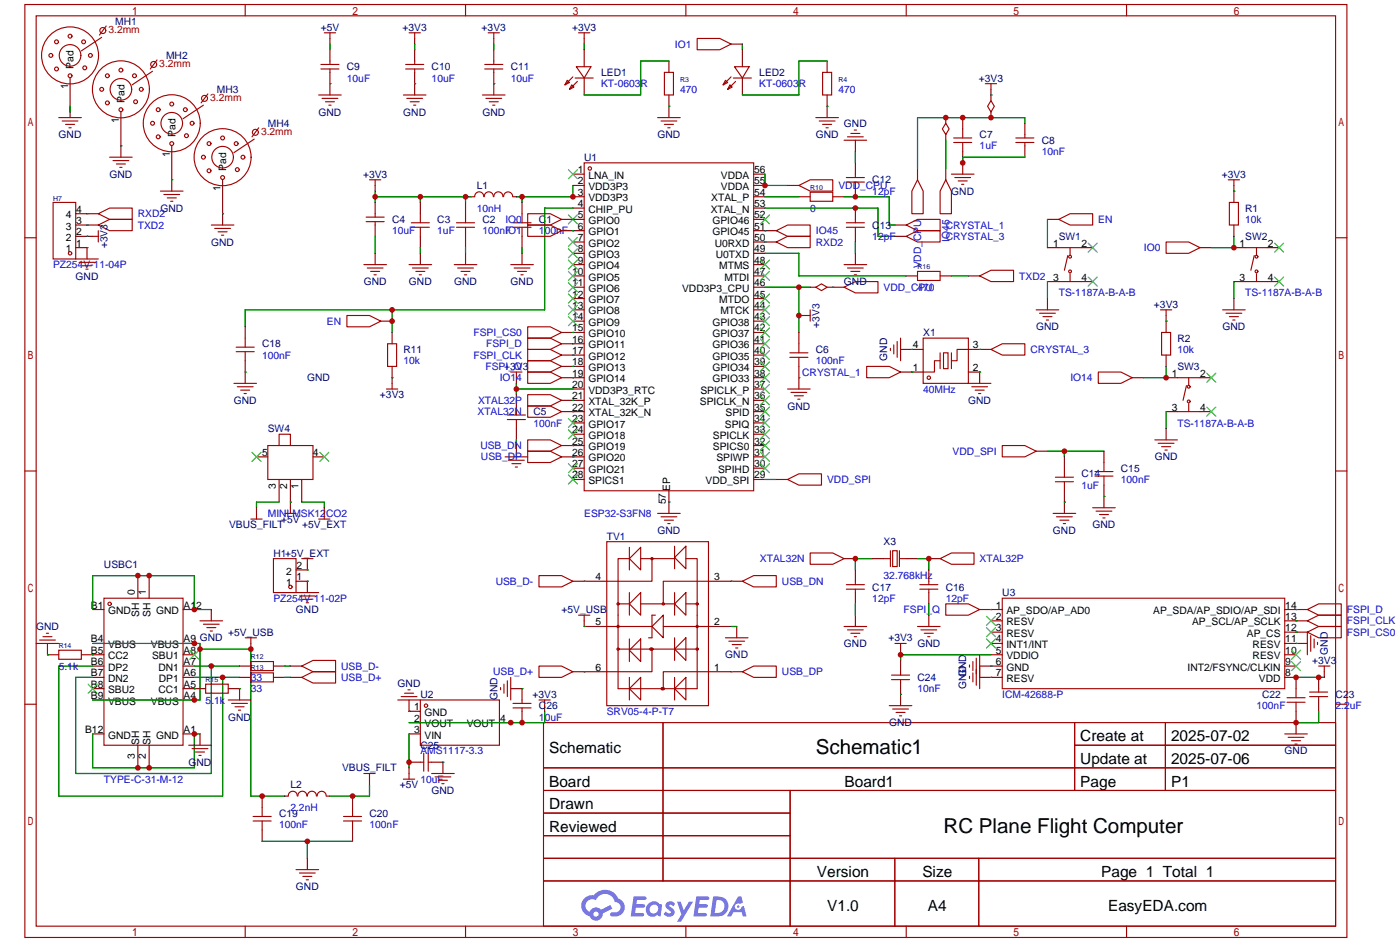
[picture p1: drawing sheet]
<svg xmlns="http://www.w3.org/2000/svg" width="315mm" height="212mm" viewBox="0 0 315 212" stroke-linecap="round" stroke-linejoin="round" font-family="sans-serif">
<g fill="none" stroke="#a10000" stroke-width=".25">
<path d="M5.6 1h297.2v209.6h-297.2zM8.1 3.6h292.1v204.4h-292.1zM55.1 1v2.6M104.6 1v2.6M154.2 1v2.6M203.7 1v2.6M253.2 1v2.6M5.6 53.4h2.5M300.2 53.4h2.6M5.6 105.8h2.5M300.2 105.8h2.6M5.6 158.2h2.5"/>
<path d="M300.2 158.2h2.6M122.2 162.3h178v45.7h-178zM122.2 172.5h178M122.2 177.5h178M149 162.3v35.6M177.6 177.5v30.5M241.6 162.3v15.2M241.6 167.4h58.6M262 162.3v15.2M122.2 182.6h55.4M122.2 192.8h178M122.2 187.7h55.4"/>
<path d="M122.2 197.9h178M201.1 192.8v15.2M220 192.8v15.2M55.1 208v2.6M104.6 208v2.6M154.2 208v2.6M203.7 208v2.6M253.2 208v2.6"/>
</g>
<g fill="#5487ff">
<path d="M149.9 202.7a1.3 1.3 0 0 1 1.9 .3l-.4 .6a.54 .54 0 0 0-1-.2l.2 .2a1.28 1.28 0 0 1 .7 2 1.53 1.53 0 0 1-2.1-.3l.5-.6 .8 .5a.31 .31 0 0 0 .3-.3 .31 .31 0 0 0-.3-.4 1.12 1.12 0 0 1-.6-1.8z"/>
<path d="M152.2 202.5h.8l.7 2 1.2-2h.9l-2.7 4.6h-.9l1-1.7z"/>
<path d="M142.4 201.4h2.3a.46 .46 0 0 1 .5 0 .46 .46 0 0 1 .1 .6l-.4 .1-1.7 .1-.1 .9h1.6a.4 .4 0 0 1 .3 .4 .4 .4 0 0 1-.4 .4h-1.7l-.1 1.2h1.3a.46 .46 0 0 1 .5 0 .46 .46 0 0 1 .2 .5l-.4 .2h-2.6z"/>
<path d="M156.5 201.4h2.3a.47 .47 0 0 1 .5 0 .47 .47 0 0 1 .1 .6l-.4 .1-1.7 .1-.1 .9h1.6a.4 .4 0 0 1 .3 .4 .4 .4 0 0 1-.4 .4h-1.7l-.1 1.2h1.3a.46 .46 0 0 1 .6 0 .46 .46 0 0 1 .1 .5l-.4 .2h-2.6z"/>
<path d="M165.9 201.4h.8l.3 1.3-.6 .4a.75 .75 0 0 0-1.2 .3 .75 .75 0 0 0 .5 1 .75 .75 0 0 0 1-.7l.5-.2 .6 2.3h-.8l-.3-.9h-1.8l-.6 .9h-.9z"/>
<path d="M160.3 201.4l-.6 4.4h1.4a2.27 2.27 0 0 0 2.6-2.2 2.27 2.27 0 0 0-2.7-2.2zM161.1 202.1a1.5 1.5 0 0 1 1.8 1.6 1.5 1.5 0 0 1-1.9 1.4h-.3z"/>
<path d="M145.7 203a1.6 1.6 0 0 0-.3 2.3 1.6 1.6 0 0 0 2.3 .2l.8 .3 .3-2.4-.1-.3-.5-.1a1.58 1.58 0 0 0-2.5 0zM146.3 203.5a.98 .98 0 0 1 1.6 .4 .98 .98 0 0 1-1 1.3 .94 .94 0 0 1-.9-.7 .94 .94 0 0 1 .3-1z"/>
<path d="M131.4 201.8a2.37 2.37 0 0 0 1.1 4 1.54 1.54 0 0 0 1.8 1 1.54 1.54 0 0 0 1.2-1.6l2.2-1.1-.5-.8-2.1 1a1.57 1.57 0 0 0-2.6 .5 1.5 1.5 0 0 1-.7-2.1 1.5 1.5 0 0 1 2.2-.5 2.23 2.23 0 0 1 2.3-1.4 2.23 2.23 0 0 1 1.9 1.8 1.16 1.16 0 0 1 1.3 1.1 1.16 1.16 0 0 1-1.1 1.2h-.7a.47 .47 0 0 0-.6 .4 .47 .47 0 0 0 .5 .5 2.14 2.14 0 0 0 2.7-1.3 2.14 2.14 0 0 0-1.4-2.7 3.2 3.2 0 0 0-5.4-.7l-1.1 .1zM133.4 205.3a.6 .6 0 0 1 1.2 0 .6 .6 0 0 1-1.2 0z"/>
<circle cx="165.9" cy="203.6" r=".28"/>
</g>
<g fill="none" stroke="#a10000" stroke-width=".25">
<path d="M22.9 8.4l-4.6 3M23.9 5.8l-1.5 2.1M34.3 16l-4.6 3.1M35.3 13.5l-1.5 2M72.1 14.5h4.1M72.1 15.5h4.1M72.9 7.4h2.5M74.2 7.4v1.2M74.2 13.7v.8M74.2 15.5v.8M91.2 14.5h4M91.2 15.5h4"/>
<path d="M91.9 7.4h2.6M93.2 7.4v1.2M93.2 13.7v.8M93.2 15.5v.8M109 14.5h4M109 15.5h4M109.7 7.4h2.6M111 7.4v1.2M111 13.7v.8M111 15.5v.8M127.5 18l.5 .5-1 .6zM128.5 19.1l.5 .5-1 .5z"/>
<path d="M128.8 17.3l-1.8 1.8M129.3 17.5h4M129.5 15h3.3l-1.5 2.5zM129.8 18.3l-1.8 1.8M130 7.4h2.6M131.3 7.4v1.2M149.4 16.3h2v5h-2zM156.7 8.6h5.1l2.5 1.3-2.5 1.3h-5.1zM163.1 18l.5 .5-1 .6zM164.1 19.1l.5 .5-1 .5zM164.3 17.3l-1.7 1.8M164.8 17.5h4.1"/>
<path d="M165.1 15h3.3l-1.5 2.5zM165.4 18.3l-1.8 1.8M184.9 16.3h2v5h-2zM221.5 18.8h2.5M222.8 18.8v1.3M13.2 26.4h5.1M14 27.2h3.5M14.7 27.9h2.1M15.5 28.7h.5M24.6 35.3h5.1M25.4 36.1h3.6M26.2 36.8h2"/>
<path d="M26.9 37.6h.5M45.7 23.6l-4.6 3.1M46.7 21.1l-1.5 2M57.1 31.2l-4.5 3.1M58.2 28.7l-1.6 2M71.6 21.3h5.1M72.4 22.1h3.5M73.2 22.9h2M73.9 23.6h.5M90.7 21.3h5.1M91.4 22.1h3.6M92.2 22.9h2"/>
<path d="M93 23.6h.5M108.5 21.3h5M109.2 22.1h3.6M110 22.9h2M110.7 23.6h.6M131.3 36.6h38.1v73.6h-38.1zM147.8 26.4h5.1M148.6 27.2h3.5M149.4 27.9h2M150.1 28.7h.5M183.4 26.4h5.1M184.1 27.2h3.6"/>
<path d="M184.9 27.9h2M185.7 28.7h.5M189.7 31.5h5.1M190.2 39.9h4.1M190.5 30.7h3.6M191.3 30h2M192 29.2h.5M192.3 39.1v.8M212.6 27.7l.8 1.3-.8 1.2-.8-1.2zM213.9 39.1h5M214.4 32h4M214.4 31h4"/>
<path d="M214.6 39.9h3.6M216.4 29v2M216.4 32v2M222.8 22.6l.7 1.3-.7 1.2-.8-1.2zM228.3 32h4.1M228.3 31h4.1M230.4 30.2v.8M230.4 32v.8M11.9 45.5h5.1v12.7h-5.1zM17 58.2h5.1M17.8 58.9h3.5M18.5 59.7h2.1"/>
<path d="M20.8 53.1h1.3M22.1 48l2.5-1.3h5.1v2.6h-5.1zM22.1 50.5l2.5-1.2h5.1v2.5h-5.1zM22.1 51.8v2.6M36.1 42.9h5M36.8 43.7h3.6M37.6 44.4h2M38.4 45.2h.5M47.5 50.5h5.1M48.3 51.3h3.5M49 52.1h2.1M49.8 52.8h.5"/>
<path d="M81.8 59.4h5.1M82.3 49.8h4.1M82.3 48.8h4.1M83.1 40.4h2.5M84.3 40.4v1.3M84.3 48v.8M84.3 49.8v.7M91.9 59.4h5.1M92.5 50h4M92.5 51.1h4M94.5 48v2M94.5 51.1v2"/>
<path d="M102.1 59.4h5.1M102.6 50h4.1M102.6 51.1h4.1M104.6 48v2M104.6 51.1v2M106.7 44.2a1.01 1.01 0 0 1 1-1.1 1.01 1.01 0 0 1 1 1.1M108.9 44.2a1.01 1.01 0 0 1 1-1.1 1.01 1.01 0 0 1 1 1.1M111 44.2a1.01 1.01 0 0 1 1-1.1 1.01 1.01 0 0 1 1 1.1M113.2 44.2a1.01 1.01 0 0 1 1-1.1 1.01 1.01 0 0 1 1 1.1M114.8 59.4h5.1M115.3 50h4.1M115.3 51.1h4.1"/>
<path d="M117.3 48v2M117.3 51.1v2M118.6 50.5h5.1l2.5 1.3-2.5 1.3h-5.1zM118.6 48h5.1l2.5 1.3-2.5 1.2h-5.1zM174.5 54.4l2.5-1.3h5.1v2.5h-5.1zM174.5 51.8l2.5-1.3h5.1v2.6h-5.1zM179.6 41.7l2.5-1.3h5.1v2.5h-5.1zM182.1 43.2h5.1v2h-5.1zM189.7 59.4h5.1M190.2 50h4.1M190.2 51.1h4.1M190.2 40.9h4.1"/>
<path d="M192.3 40.9v.8M192.3 49.3v.7M192.3 51.1v.7M203.7 50.5l2.5-1.2h5.1v2.5h-5.1zM203.7 53.1l2.5-1.3h5.1v2.6h-5.1zM206.2 40.4l1.3 2.5v5.1h-2.5v-5.1zM212.6 40.4l1.3 2.5v5.1h-2.6v-5.1zM215.4 40.6h2M216.2 41.4h.5M238 49.3l2.5-1.3h5.1v2.5h-5.1zM238 55.6h5.1M240 57.4l-.7 3.3"/>
<path d="M240.5 55.6v1.8M262.1 54.4h5.1l2.5 1.2-2.5 1.3h-5.1zM276.1 40.4h2.5M276.4 45.5h2v5h-2zM277.4 40.4v1.3M279.9 55.6h5.1M281.9 57.4l-.7 3.3M282.4 55.6v1.8M19.3 60.5h.5M53.1 78h4M53.1 79h4M55.1 75.9v2.1"/>
<path d="M55.1 79v2M78 70.9h5.1l2.5 1.2-2.5 1.3h-5.1zM82.5 60.2h3.6M83.3 61h2M84.1 61.7h.5M87.1 77.2h2.1v5.1h-2.1zM92.7 60.2h3.6M93.5 61h2M94.2 61.7h.5M102.9 60.2h3.5M103.6 61h2.1M104.4 61.7h.5"/>
<path d="M115.6 60.2h3.5M116.3 61h2.1M117.1 61.7h.5M118.6 75.9h5.1l2.5 1.3-2.5 1.3h-5.1zM118.6 78.5h5.1l2.5 1.3-2.5 1.2h-5.1zM118.6 73.4h5.1l2.5 1.3-2.5 1.2h-5.1zM177.5 79.2h4.1M179.6 77.2v2M180.8 70.9h1.3M182.1 69.6v2.5M183.4 64.5l1.3-.7 1.2 .7-1.2 .8zM189.7 64.5l2.6-1.3h5.1v2.6h-5.1z"/>
<path d="M190.5 60.2h3.6M191.3 61h2M192 61.7h.5M200.2 78.2v.5M200.9 77.5v2M201.7 76.7v3.6M202.4 75.9v5.1M206.2 61h5.1v2h-5.1zM207.5 75.9h10.2v10.2h-10.2zM211.3 79.2v3.6M212.1 79.2h1v3.6h-1zM213.9 79.2v3.6"/>
<path d="M217.7 78.5h-2.6v2.5h-1.2M220.2 62l2.6-1.3h5v2.5h-5zM222.8 78.5l2.5-1.3h5.1v2.6h-5.1zM232.9 69.6h5.1M233.7 70.4h3.5M234.4 71.1h2.1M235.2 71.9h.5M238 63.2h5.1M240.5 61.5v1.7M260.9 69.6h2.5M261.1 74.7h2v5.1h-2zM262.1 69.6v1.3"/>
<path d="M274.8 69.6h5.1M275.6 70.4h3.5M276.4 71.1h2M277.1 71.9h.5M279.9 63.2h5.1M282.4 61.5v1.7M52.6 86.1h5.1M53.3 86.9h3.6M54.1 87.6h2M54.9 88.4h.5M86.9 87.4h2.5M88.1 86.1v1.3"/>
<path d="M114 93.2h4.1M114 94.2h4.1M114.8 83.6h2.5M116.1 83.6v1.2M116.1 91.2v2M116.1 94.2v2.1M118.6 98.8h5.1l2.5 1.3-2.5 1.2h-5.1zM118.6 91.2h5.1l2.5 1.3-2.5 1.2h-5.1zM118.6 88.6h5.1l2.5 1.3-2.5 1.3h-5.1zM118.6 81h5.1l2.5 1.3-2.5 1.3h-5.1zM118.6 83.6h5.1l2.5 1.2-2.5 1.3h-5.1zM177 87.4h5.1"/>
<path d="M177.5 80.3h4.1M177.8 88.1h3.6M178.6 88.9h2M179.3 89.7h.5M179.6 80.3v2M194.8 82.3h5.1l2.5 1.3-2.5 1.2h-5.1zM211.3 81h-1.2v2.6h-2.6M217.7 86.1h5.1M218.4 86.9h3.6M219.2 87.6h2M220 88.4h.5M246.9 83.6h5.1l2.5 1.2-2.5 1.3h-5.1z"/>
<path d="M259.6 98.8h5.1M260.3 99.6h3.6M264.7 92.5h5M264.7 84.8h5M266.7 86.6l-.8 3.3M267.2 84.8v1.8M267.2 90.7v1.8M56.4 116.6h2.5M57.7 115.3v1.3M60.2 100.1h10.2v7.6h-10.2zM62.7 100.1v-2.6h2.6v2.6M64 115.3h2.5"/>
<path d="M65.3 114v1.3M71.6 116.6h2.6M72.9 115.3v1.3M113.5 102.6h5.1M114.3 103.4h3.6M115.1 104.1h2M115.8 104.9h.5M118.6 101.3h5.1l2.5 1.3-2.5 1.3h-5.1zM147.8 115.3h5.1M148.6 116.1h3.5M149.4 116.8h2M150.1 117.6h.5"/>
<path d="M177 107.7l2.6-1.3h5.1v2.6h-5.1zM225.3 100.1h5.1l2.5 1.2-2.5 1.3h-5.1zM236.7 115.3h5.1M237.2 108.2h4.1M237.2 107.2h4.1M237.5 116.1h3.5M238.3 116.8h2M239 117.6h.5M239.3 105.2v2M239.3 108.2v2M245.6 114h5.1M246.1 105.9h4.1"/>
<path d="M246.1 106.9h4.1M246.4 114.8h3.5M247.1 115.6h2.1M247.9 116.3h.5M248.2 103.9v2M248.2 106.9v2.1M261.1 100.3h2M261.9 101.1h.5M23.4 134.4h17.7v33h-17.7zM45 139.4h5M61.5 125.5h5v7.6h-5zM66.5 133.1h5.1"/>
<path d="M67.3 133.9h3.6M67.8 125.5h2.6M68.1 134.6h2M68.8 135.4h.5M69.1 125.5v1.2M121.2 129.3h5l2.6 1.3-2.6 1.2h-5zM130 138.2h2.6M131.3 138.2v1.2M136.4 121.7h22.9v36.8h-22.9zM141.5 135.6h-2.6v19.1h17.8v-19.1h-2.5M141.5 125.5h-2.6v10.1M141.5 122.9v5.1"/>
<path d="M141.5 133.1v5.1M144 133.1v5.1l-2.5-2.6zM144 122.9v5.1l-2.5-2.5zM144 125.5h7.6M144 135.6h7.6M146.6 125.5v5.1h-10.2M147.3 138.2h-.7v5.1h-.8M151.6 135.6l2.6-2.5v5.1zM151.6 125.2l2.6-2.5v5.1zM151.6 122.7v5.1M151.6 133.1v5.1M154.2 125.5h2.5v10.1"/>
<path d="M159.3 130.6h-10.2v5M166.9 130.6l2.5-1.3h5.1v2.5h-5.1zM182.1 124.2h5.1l2.5 1.3-2.5 1.2h-5.1zM190.2 132.3h4.1M190.2 131.3h4.1M192.3 130.6v.7M192.3 132.3v.8M198.6 125.5h1.6M200.2 123.7v3.6M200.7 123.7h1v3.6h-1zM202.2 125.5h1.5M202.2 123.7v3.6"/>
<path d="M206.8 132.3h4M206.8 131.3h4M208.8 130.6v.7M208.8 132.3v.8M211.3 125.5l2.6-1.3h5v2.5h-5zM212.6 135.6h5.1l2.5 1.3-2.5 1.3h-5.1zM225.3 134.4h63.5v20.3h-63.5zM293.9 136.9l2.5-1.3h5.1v2.6h-5.1zM293.9 139.4l2.5-1.2h5.1v2.5h-5.1zM8.1 144.5h5.1M8.9 143.8h3.5M9.7 143h2"/>
<path d="M10.4 142.2h.5M13.2 146.1h5.1v2h-5.1zM45.7 140.2h3.6M46.2 153.7h5.1v2h-5.1zM46.5 141h2M47.2 141.7h.6M51.3 157.2h5.1M52.1 158h3.5M52.8 158.8h2.1M53.6 159.5h.5M55.1 143.3h2.6M56.4 148.6h5.1v2h-5.1z"/>
<path d="M56.4 151.1h5.1v2.1h-5.1zM56.4 143.3v1.2M67.8 149.6l2.6-1.3h5v2.6h-5zM67.8 152.1l2.6-1.2h5v2.5h-5zM89.4 157.2h5.1M90.2 156.5h3.5M90.9 155.7h2.1M91.7 154.9h.5M94.5 157.2h17.8v10.2h-17.8zM112.5 154.4v.5M113.3 153.7v2M114 152.9v3.6"/>
<path d="M114.8 152.1v5.1M115.3 158h4.1M115.3 159h4.1M117.3 157.2v.8M117.3 159v.8M121.2 149.6h5l2.6 1.3-2.6 1.2h-5zM121.2 157.2h2.5M122.4 157.2v1.3M136.4 140.7h10.2M138.9 145.8h17.8M141.5 143.5v5.1M141.5 152.1v5.1"/>
<path d="M144 152.1v5.1l-2.5-2.5zM144 143.5v5.1l-2.5-2.5zM146.6 140.7l2.5-2.5v5.1zM146.6 145.8v5.1h-10.2M149.1 140.7h10.2M151.6 154.7l2.6-2.6v5.1zM151.6 145.8l2.6-2.5v5zM151.6 143.3v5M151.6 152.1v5.1M159.3 150.9h-10.2v3.8M163.1 143.3h5M163.8 144h3.6"/>
<path d="M164.6 144.8h2M165.4 145.5h.5M166.9 150.9l2.5-1.3h5.1v2.5h-5.1zM189.7 140.7h5.1M190.5 141.5h3.6M191.3 142.2h2M192 143h.5M199.9 158.5h5.1M200.4 152.7h4.1M200.4 151.6h4.1M200.7 159.3h3.5M201.2 144.5h2.5"/>
<path d="M202.4 144.5v1.3M202.4 150.9v.7M202.4 152.7v.7M206.2 140.7h5.1M207 141.5h3.6M207.8 142.2h2M208.5 143h.5M217.9 149.4v.5M217.9 151.9v.5M218.7 148.6v2M218.7 151.1v2.1M219.5 147.8v6.1"/>
<path d="M220.2 147.1v7.6M289.3 156.7h4.1M289.3 157.7h4.1M291.3 154.7v2M291.3 157.7v2.1M293.9 142l2.5-1.3h5.1v2.6h-5.1zM293.9 142v5.1M294.4 156.5h4M294.4 155.4h4M294.6 142.7v3.6M295.4 143.5v2M296.2 144.3v.5"/>
<path d="M296.4 149.6h2.6M296.4 154.7v.7M296.4 156.5v.7M297.7 149.6v1.3M42.4 167.4h5.1M43.2 168.1h3.5M43.9 168.9h2.1M44.7 169.7h.5M64.8 178.8a1.01 1.01 0 0 1 1-1.1 1.01 1.01 0 0 1 1 1.1M67 178.8a1.01 1.01 0 0 1 1-1.1 1.01 1.01 0 0 1 1 1.1M69.1 178.8a1.01 1.01 0 0 1 1-1.1 1.01 1.01 0 0 1 1 1.1M71.3 178.8a1.01 1.01 0 0 1 1-1.1 1.01 1.01 0 0 1 1 1.1"/>
<path d="M81.8 173.7h2.5M83.1 173.7v1.3M90.7 175h2.5M91.9 173.7v1.3M94.5 171.2h.7M95.2 169.2v4M96.3 169.2v4M96.3 171.2h.7M97 173.7h5.1M97.8 174.5h3.5M98.6 175.3h2M99.3 176h.5"/>
<path d="M201.4 160h2.1M202.2 160.8h.5M288.8 164.8h5.1M289.6 165.6h3.5M290.3 166.4h2.1M291.1 167.1h.5M56.9 183.4h4.1M56.9 184.4h4.1M58.9 181.4v2M58.9 184.4v2M66.5 195.3h5.1M67.3 196.1h3.6"/>
<path d="M68.1 196.9h2M68.8 197.6h.5M77.2 183.4h4.1M77.2 184.4h4.1M79.2 181.4v2M79.2 184.4v2"/>
<circle cx="11.4" cy="12.4" r=".43"/>
<circle cx="12.7" cy="15.5" r=".43"/>
<circle cx="12.7" cy="9.4" r=".43"/>
<circle cx="15.7" cy="12.4" r="6.4"/>
<circle cx="15.7" cy="12.4" r="2.43"/>
<circle cx="15.7" cy="8.1" r=".43"/>
<circle cx="15.7" cy="17" r=".43"/>
<circle cx="18.8" cy="9.4" r=".43"/>
<circle cx="19" cy="15.2" r=".43"/>
<circle cx="20.3" cy="12.4" r=".43"/>
<circle cx="23.1" cy="6.9" r=".67"/>
<circle cx="24.1" cy="17" r=".43"/>
<circle cx="27.2" cy="15.7" r=".43"/>
<circle cx="30.2" cy="17" r=".43"/>
<circle cx="34.5" cy="14.5" r=".67"/>
<circle cx="22.9" cy="20.1" r=".43"/>
<circle cx="24.1" cy="23.1" r=".43"/>
<circle cx="27.2" cy="20.1" r="6.4"/>
<circle cx="27.2" cy="20.1" r="2.43"/>
<circle cx="27.2" cy="24.6" r=".43"/>
<circle cx="30.5" cy="22.9" r=".43"/>
<circle cx="31.7" cy="20.1" r=".43"/>
<circle cx="34.3" cy="27.7" r=".43"/>
<circle cx="35.6" cy="24.6" r=".43"/>
<circle cx="35.6" cy="30.7" r=".43"/>
<circle cx="38.6" cy="27.7" r="6.4"/>
<circle cx="38.6" cy="27.7" r="2.43"/>
<circle cx="38.6" cy="23.4" r=".43"/>
<circle cx="38.6" cy="32.3" r=".43"/>
<circle cx="41.7" cy="24.6" r=".43"/>
<circle cx="41.9" cy="30.5" r=".43"/>
<circle cx="43.2" cy="27.7" r=".43"/>
<circle cx="45.7" cy="35.3" r=".43"/>
<circle cx="46" cy="22.1" r=".67"/>
<circle cx="47" cy="38.4" r=".43"/>
<circle cx="47" cy="32.3" r=".43"/>
<circle cx="50" cy="35.3" r="6.4"/>
<circle cx="50" cy="35.3" r="2.43"/>
<circle cx="50" cy="39.9" r=".43"/>
<circle cx="50" cy="31" r=".43"/>
<circle cx="53.1" cy="32.3" r=".43"/>
<circle cx="53.3" cy="38.1" r=".43"/>
<circle cx="54.6" cy="35.3" r=".43"/>
<circle cx="57.4" cy="29.7" r=".67"/>
<circle cx="132.6" cy="37.8" r=".38"/>
<circle cx="15.7" cy="56.9" r=".38"/>
<circle cx="240.5" cy="57.7" r=".32"/>
<circle cx="282.4" cy="57.7" r=".32"/>
<circle cx="240.5" cy="61" r=".32"/>
<circle cx="282.4" cy="61" r=".32"/>
<circle cx="208.8" cy="84.8" r=".38"/>
<circle cx="267.2" cy="86.9" r=".32"/>
<circle cx="267.2" cy="90.2" r=".32"/>
<circle cx="24.6" cy="135.6" r=".38"/>
<circle cx="65.3" cy="131.8" r=".38"/>
<circle cx="138.9" cy="135.6" r=".25"/>
<circle cx="146.6" cy="125.5" r=".25"/>
<circle cx="149.1" cy="135.6" r=".25"/>
<circle cx="156.7" cy="135.6" r=".25"/>
<circle cx="95.8" cy="158.5" r=".38"/>
<circle cx="138.9" cy="140.7" r=".25"/>
<circle cx="138.9" cy="145.8" r=".25"/>
<circle cx="146.3" cy="145.8" r=".25"/>
<circle cx="146.6" cy="145.8" r=".25"/>
<circle cx="148.8" cy="154.7" r=".25"/>
<circle cx="149.1" cy="154.7" r=".25"/>
<circle cx="156.7" cy="140.7" r=".25"/>
<circle cx="156.7" cy="145.8" r=".25"/>
</g>
<g fill="none" stroke="#870000" stroke-width=".25">
<path d="M15.7 17.5v8.9M74.2 8.6v1.3M74.2 11.2v2.5M74.2 16.3v5M93.2 8.6v1.3M93.2 11.2v2.5M93.2 16.3v5M111 8.6v1.3M111 11.2v2.5M111 16.3v5M131.3 8.6v1.3M131.3 11.2v3.8"/>
<path d="M131.3 17.5v3.8M150.4 13.7v2.6M164.3 9.9h2.6M166.9 11.2v3.8M166.9 17.5v3.8M185.9 13.7v2.6M27.2 25.1v10.2M38.6 32.8v10.1M128.8 39.1h2.5M150.4 21.3v5.1M169.4 39.1h2.6M185.9 21.3v5.1"/>
<path d="M192.3 31.5v2.5M192.3 36.6v2.5M206.2 37.8v2.6M212.6 26.4v1.3M212.6 30.2v1.3M212.6 37.8v2.6M216.4 26.4v2.6M216.4 34v5.1M222.8 20.1v2.5M222.8 25.1v1.3M230.4 27.7v2.5M230.4 32.8v2.5"/>
<path d="M17 55.6h2.6v2.6M17 50.5h5.1M17 53.1h3.8M17 48h5.1M50 40.4v10.1M84.3 41.7v1.2M84.3 45.5v2.5M84.3 50.5v2.6M84.3 56.9v2.5M94.5 45.5v2.5M94.5 53.1v2.5M94.5 56.9v2.5"/>
<path d="M104.6 45.5v2.5M104.6 53.1v2.5M104.6 56.9v2.5M105.9 44.2h.8M115.3 44.2h.8M117.3 45.5v2.5M117.3 53.1v2.5M117.3 56.9v2.5M126.2 49.3h5.1M126.2 51.8h5.1M128.8 41.7h2.5M128.8 44.2h2.5"/>
<path d="M128.8 46.7h2.5M128.8 54.4h2.5M128.8 56.9h2.5M128.8 59.4h2.5M169.4 41.7h2.6M169.4 44.2h2.6M169.4 46.7h2.6M169.4 49.3h2.6M169.4 51.8h5.1M169.4 54.4h5.1M169.4 56.9h2.6M169.4 59.4h2.6"/>
<path d="M177 41.7h2.6M179.6 44.2h2.5M187.2 44.2h2.5M192.3 41.7v2.5M192.3 46.7v2.6M192.3 51.8v2.6M192.3 56.9v2.5M201.2 50.5h2.5M201.2 53.1h2.5M235.5 49.3h2.5M235.5 55.6h2.5M243.1 55.6h2.5"/>
<path d="M269.7 55.6h2.6M277.4 55.6h2.5M277.4 41.7v3.8M277.4 50.5v2.6M285 55.6h2.5M55.1 73.4v2.5M85.6 72.1h2.5M88.1 74.7v2.5M126.2 74.7h5.1M126.2 77.2h5.1M126.2 79.8h5.1M128.8 62h2.5"/>
<path d="M128.8 64.5h2.5M128.8 67.1h2.5M128.8 69.6h2.5M128.8 72.1h2.5M169.4 62h2.6M169.4 64.5h2.6M169.4 67.1h2.6M169.4 69.6h2.6M169.4 72.1h2.6M169.4 74.7h2.6M169.4 77.2h2.6M169.4 79.8h2.6"/>
<path d="M179.6 70.9h1.2M179.6 74.7v2.5M182.1 64.5h1.3M185.9 64.5h3.8M202.4 78.5h5.1M203.7 62h2.5M211.3 62h2.6M217.7 62h2.5M217.7 78.5h5.1M235.5 63.2h2.5M235.5 67.1v2.5M243.1 63.2h2.5"/>
<path d="M262.1 70.9v3.8M262.1 79.8v2.5M277.4 63.2h2.5M277.4 67.1v2.5M285 63.2h2.5M55.1 81v5.1M88.1 82.3v3.8M116.1 84.8v1.3M116.1 88.6v2.6M116.1 96.3v2.5M126.2 82.3h5.1M126.2 84.8h5.1"/>
<path d="M126.2 89.9h5.1M126.2 92.5h5.1M128.8 87.4h2.5M128.8 95h2.5M128.8 97.5h2.5M169.4 82.3h2.6M169.4 84.8h2.6M169.4 87.4h2.6M169.4 89.9h2.6M169.4 92.5h2.6M169.4 95h2.6M169.4 97.5h2.6"/>
<path d="M179.6 82.3v5.1M202.4 83.6h5.1M217.7 83.6h2.5v2.5M254.5 84.8h2.5M262.1 84.8h2.6M262.1 92.5h2.6M262.1 96.3v2.5M269.7 84.8h2.6M269.7 92.5h2.6M57.7 102.6h2.5M57.7 114v1.3M62.7 107.7v5.1"/>
<path d="M65.3 107.7v6.3M67.8 107.7v5.1M70.4 102.6h2.5M72.9 114v1.3M116.1 100.1v2.5M126.2 100.1h5.1M126.2 102.6h5.1M128.8 105.2h2.5M128.8 107.7h2.5M150.4 110.2v5.1M169.4 100.1h2.6M169.4 102.6h2.6"/>
<path d="M169.4 105.2h2.6M169.4 107.7h2.6M174.5 107.7h2.5M232.9 101.3h2.6M239.3 102.6v2.6M239.3 110.2v5.1M248.2 101.3v2.6M248.2 109v5M20.8 136.9h2.6M31 129.3v5.1M33.5 129.3v5.1M41.1 136.9h2.6"/>
<path d="M47.5 136.9v2.5M66.5 130.6h2.6v2.5M69.1 126.7v1.3h-2.6M128.8 130.6h7.6M131.3 139.4v1.3h5.1M159.3 130.6h7.6M189.7 125.5h2.6M192.3 128v2.6M192.3 133.1v2.5M192.3 138.2v2.5M196.1 125.5h2.5M203.7 125.5h2.5"/>
<path d="M208.8 125.5h2.5M208.8 128v2.6M208.8 133.1v2.5M208.8 138.2v2.5M220.2 136.9h5.1M222.8 139.4h2.5M288.8 136.9h5.1M288.8 139.4h5.1M10.7 144.5v2.6h2.5M18.3 147.1h5.1M20.8 144.5h2.6M20.8 149.6h2.6"/>
<path d="M20.8 152.1h2.6M20.8 154.7h2.6M20.8 157.2h2.6M41.1 144.5h2.6M41.1 147.1h2.6M41.1 149.6h2.6M41.1 152.1h2.6M41.1 154.7h5.1M41.1 157.2h2.6M51.3 154.7h2.5v2.5M53.8 149.6h2.6M53.8 152.1h2.6"/>
<path d="M56.4 144.5v1.3M61.5 149.6h2.5M61.5 152.1h2.5M65.3 149.6h2.5M65.3 152.1h2.5M91.9 157.2v2.6h2.6M114.8 154.7h2.5v2.5M117.3 159.8v2.5M122.4 158.5v1.3M128.8 150.9h7.6M159.3 150.9h7.6M159.3 140.7h5"/>
<path d="M165.6 140.7v2.6M202.4 145.8v1.3M202.4 148.3v2.6M202.4 153.4v5.1M220.2 149.6h5.1M220.2 152.1h5.1M222.8 144.5h2.5M222.8 147.1h2.5M222.8 142h2.5M288.8 144.5h5.1M288.8 147.1h2.5M288.8 149.6h2.5"/>
<path d="M288.8 152.1h2.5v2.6M288.8 142h5.1M291.3 159.8v5M296.4 152.1v2.6M296.4 157.2v2.6M297.7 150.9v1.2M20.8 164.8h2.6M31 167.4v5.1M33.5 167.4v5.1M41.1 164.8h2.6M45 164.8v2.6M58.9 178.8v2.6"/>
<path d="M64 178.8h.8M73.4 178.8h.8M79.2 178.8v2.6M83.1 175v1.3M91.9 164.8h2.6M91.9 162.3h2.6M91.9 172.5v1.2M91.9 171.2h2.6M97 171.2h2.6v2.5M112.3 162.3h2.5M58.9 186.4v2.6M69.1 192.8v2.5"/>
<path d="M79.2 186.4v2.6"/>
</g>
<g fill="none" stroke="#3c3" stroke-width=".25">
<path d="M127.8 38.1l2 2M129.8 38.1l-2 2M127.8 48.3l2 2M127.8 53.3l2 2.1M127.8 55.9l2 2M127.8 58.4l2 2.1M129.8 48.3l-2 2M129.8 53.3l-2 2.1M129.8 55.9l-2 2M129.8 58.4l-2 2.1M170.9 58.4l2.1 2.1M170.9 48.3l2.1 2"/>
<path d="M173 58.4l-2.1 2.1M173 48.3l-2.1 2M244.6 54.6l2 2M246.6 54.6l-2 2M286.5 54.6l2 2M288.5 54.6l-2 2M127.8 61l2 2M127.8 63.5l2 2M127.8 66l2 2.1M127.8 68.6l2 2M127.8 71.1l2 2.1M129.8 61l-2 2"/>
<path d="M129.8 63.5l-2 2M129.8 66l-2 2.1M129.8 68.6l-2 2M129.8 71.1l-2 2.1M170.9 78.7l2.1 2.1M170.9 76.2l2.1 2M170.9 73.7l2.1 2M170.9 71.1l2.1 2.1M170.9 68.6l2.1 2M170.9 66l2.1 2.1M170.9 61l2.1 2M173 61l-2.1 2"/>
<path d="M173 78.7l-2.1 2.1M173 76.2l-2.1 2M173 73.7l-2.1 2M173 71.1l-2.1 2.1M173 68.6l-2.1 2M173 66l-2.1 2.1M244.6 62.2l2 2.1M246.6 62.2l-2 2.1M286.5 62.2l2 2.1M288.5 62.2l-2 2.1M127.8 94l2 2M127.8 96.5l2 2.1"/>
<path d="M129.8 94l-2 2M129.8 96.5l-2 2.1M170.9 99.1l2.1 2M170.9 96.5l2.1 2.1M170.9 94l2.1 2M170.9 91.4l2.1 2.1M170.9 88.9l2.1 2M170.9 86.4l2.1 2M170.9 83.8l2.1 2.1M170.9 81.3l2.1 2M173 99.1l-2.1 2M173 96.5l-2.1 2.1"/>
<path d="M173 94l-2.1 2M173 91.4l-2.1 2.1M173 88.9l-2.1 2M173 86.4l-2.1 2M173 83.8l-2.1 2.1M173 81.3l-2.1 2M271.3 83.8l2 2.1M271.3 91.4l2 2.1M273.3 83.8l-2 2.1M273.3 91.4l-2 2.1M56.6 101.6l2.1 2M58.7 101.6l-2.1 2"/>
<path d="M71.9 101.6l2 2M73.9 101.6l-2 2M127.8 104.1l2 2.1M127.8 106.7l2 2M129.8 104.1l-2 2.1M129.8 106.7l-2 2M170.9 104.1l2.1 2.1M170.9 101.6l2.1 2M173 104.1l-2.1 2.1M173 101.6l-2.1 2M221.7 138.4l2.1 2.1M223.8 138.4l-2.1 2.1"/>
<path d="M19.8 153.7l2 2M21.8 153.7l-2 2M42.7 146.1l2 2M44.7 146.1l-2 2M221.7 141l2.1 2M221.7 143.5l2.1 2M223.8 141l-2.1 2M223.8 143.5l-2.1 2M290.3 148.6l2.1 2M290.3 146.1l2.1 2M292.4 148.6l-2.1 2M292.4 146.1l-2.1 2"/>
</g>
<g fill="none" stroke="#008700" stroke-width=".25">
<path d="M74.2 18.8h.1M74.2 9.9v1.3M93.2 18.8h.1M93.2 9.9v1.3M111 18.8h.1M111 9.9v1.3M131.3 9.9v1.3M150.4 13.7h-6.4v7.6h-12.7M166.9 9.9v1.3M185.9 13.7h-6.3v7.6h-12.7M15.7 23.9v1.2M27.2 32.8h.1"/>
<path d="M150.4 23.9h.1M172 39.1v2.6h5M185.9 23.9h.1M192.3 34v2.6M212.6 31.5v6.3M222.8 21.3h.1M230.4 27.7v-1.3h-24.2v11.4M230.4 35.3h-14v1.3M19.6 48h.1M19.6 50.5h.1M19.6 53.1h.1M19.6 55.6h.1"/>
<path d="M38.6 40.4h.1M50 48h.1M84.3 44.2h21.6M84.3 42.9v2.6M84.3 53.1v3.8M94.5 44.2v1.3M94.5 55.6v1.3M104.6 44.2v1.3M104.6 55.6v1.3M117.3 44.2v1.3M117.3 55.6v1.3M128.8 51.8h.1"/>
<path d="M128.8 49.3h.1M128.8 41.7v2.5h-12.7M128.8 46.7h-6.4v22.9h-67.3v3.8M172 54.4h.1M172 51.8h.1M172 44.2h7.6M172 56.9h7.6v5.1h24.1M172 46.7h25.4v6.4h3.8M189.7 44.2h10.2v6.3h1.3M192.3 54.4v2.5M235.5 49.3v6.3M277.4 42.9h.1"/>
<path d="M277.4 53.1v2.5h-5.1M88.1 69.6v5.1M128.8 77.2h.1M128.8 79.8h.1M128.8 74.7h.1M172 64.5h10.1M179.6 64.5v10.2M187.2 64.5h.1M205 78.5h.1M213.9 62h3.8M220.2 78.5h.1M235.5 63.2v3.9"/>
<path d="M262.1 72.1h.1M277.4 63.2v3.9M55.1 83.6h.1M88.1 84.8h.1M116.1 87.4h12.7M116.1 86.1v2.5M116.1 98.8v1.3M128.8 92.5h.1M128.8 89.9h.1M128.8 82.3h.1M128.8 84.8h.1M179.6 84.8h.1"/>
<path d="M205 83.6h.1M220.2 83.6h.1M262.1 82.3v2.5h-5.1M262.1 92.5v3.8M62.7 112.8h-5v1.2M65.3 112.8h.1M67.8 112.8h5.1v1.2M128.8 100.1h.1M128.8 102.6h.1M150.4 112.8h.1M172 107.7h2.5M235.5 101.3h12.7"/>
<path d="M239.3 112.8h.1M239.3 101.3v1.3M248.2 111.5h.1M20.8 136.9v-7.6h22.9v7.6h3.8M69.1 128h.1M69.1 130.6h.1M131.3 130.6h.1M164.3 130.6h.1M192.3 135.6v2.6M196.1 125.5h-3.8v2.5M206.2 125.5h2.6v2.5M208.8 135.6v2.6"/>
<path d="M222.8 136.9h.1M291.3 136.9h.1M291.3 139.4h.1M10.7 147.1h.1M20.8 147.1h.1M20.8 144.5h24.2v12.7h-24.2M20.8 149.6h-7.6v29.2h36.8v-26.7M43.7 154.7h.1M43.7 149.6h10.1M43.7 152.1h10.1M45 145.8h11.4v33h7.6M47.5 149.6v24.1h-30.5v-21.6h3.8"/>
<path d="M53.8 154.7h.1M64 149.6h1.3M64 152.1h1.3M91.9 159.8h.1M117.3 154.7h.1M122.4 159.8v2.5h-30.5M131.3 140.7h.1M131.3 150.9h.1M164.3 150.9h.1M164.3 140.7h1.3M202.4 156h.1M222.8 149.6h.1"/>
<path d="M222.8 152.1h.1M222.8 147.1h-20.4v1.2M291.3 142h.1M291.3 144.5h.1M291.3 152.1h6.4M296.4 159.8v2.5h-5.1M20.8 164.8v7.7h22.9v-7.7h1.3M83.1 176.3v2.5h-8.9M91.9 164.8v7.7M99.6 171.2h.1M58.9 189h20.3M69.1 189v3.8"/>
</g>
<g fill="#c00">
<circle cx="172" cy="41.7" r=".63"/>
<circle cx="128.8" cy="44.2" r=".63"/>
<circle cx="117.3" cy="44.2" r=".63"/>
<circle cx="104.6" cy="44.2" r=".63"/>
<circle cx="94.5" cy="44.2" r=".63"/>
<circle cx="84.3" cy="44.2" r=".63"/>
<circle cx="116.1" cy="87.4" r=".63"/>
<circle cx="179.6" cy="70.9" r=".63"/>
<circle cx="179.6" cy="64.5" r=".63"/>
<circle cx="222.8" cy="26.4" r=".63"/>
<circle cx="216.4" cy="26.4" r=".63"/>
<circle cx="212.6" cy="26.4" r=".63"/>
<circle cx="216.4" cy="36.6" r=".63"/>
<circle cx="277.4" cy="55.6" r=".63"/>
<circle cx="262.1" cy="84.8" r=".63"/>
<circle cx="192.3" cy="46.7" r=".63"/>
<circle cx="192.3" cy="44.2" r=".63"/>
<circle cx="239.3" cy="101.3" r=".63"/>
<circle cx="88.1" cy="69.6" r=".63"/>
<circle cx="88.1" cy="72.1" r=".63"/>
<circle cx="31" cy="129.3" r=".63"/>
<circle cx="33.5" cy="129.3" r=".63"/>
<circle cx="43.7" cy="136.9" r=".63"/>
<circle cx="43.7" cy="144.5" r=".63"/>
<circle cx="45" cy="145.8" r=".63"/>
<circle cx="56.4" cy="145.8" r=".63"/>
<circle cx="58.9" cy="178.8" r=".63"/>
<circle cx="43.7" cy="157.2" r=".63"/>
<circle cx="50" cy="152.1" r=".63"/>
<circle cx="47.5" cy="149.6" r=".63"/>
<circle cx="33.5" cy="172.5" r=".63"/>
<circle cx="31" cy="172.5" r=".63"/>
<circle cx="43.7" cy="164.8" r=".63"/>
<circle cx="79.2" cy="178.8" r=".63"/>
<circle cx="69.1" cy="189" r=".63"/>
<circle cx="117.3" cy="162.3" r=".63"/>
<circle cx="114.8" cy="162.3" r=".63"/>
<circle cx="91.9" cy="171.2" r=".63"/>
<circle cx="296.4" cy="152.1" r=".63"/>
<circle cx="291.3" cy="152.1" r=".63"/>
<circle cx="291.3" cy="162.3" r=".63"/>
<circle cx="202.4" cy="147.1" r=".63"/>
<circle cx="192.3" cy="125.5" r=".63"/>
<circle cx="208.8" cy="125.5" r=".63"/>
</g>
<g font-size="4.6">
<text x="183.4" y="169.4">Schematic1</text>
<text x="212.1" y="187.2">RC Plane Flight Computer</text>
</g>
<g font-size="3.5">
<text x="242.8" y="166.5">Create at</text>
<text x="263.2" y="166.5">2025-07-02</text>
<text x="123.4" y="169.1">Schematic</text>
<text x="242.8" y="171.6">Update at</text>
<text x="263.2" y="171.6">2025-07-06</text>
<text x="123.4" y="176.7">Board</text>
<text x="189.8" y="176.7">Board1</text>
<text x="242.8" y="176.7">Page</text>
<text x="263.2" y="176.7">P1</text>
<text x="123.4" y="181.8">Drawn</text>
<text x="123.4" y="186.8">Reviewed</text>
<text x="183.6" y="197">Version</text>
<text x="207.3" y="197">Size</text>
<text x="247.5" y="197">Page 1 Total 1</text>
<text x="185.9" y="204.6">V1.0</text>
<text x="208.6" y="204.6">A4</text>
<text x="249.1" y="204.6">EasyEDA.com</text>
</g>
<g font-size="2.3" fill="#000080">
<text x="25.9" y="5.6">MH1</text>
<text x="72.1" y="6.9">+5V</text>
<text x="90.5" y="6.9">+3V3</text>
<text x="108.3" y="6.9">+3V3</text>
<text x="128.6" y="6.9">+3V3</text>
<text x="37.3" y="13.3">MH2</text>
<text x="78" y="15.8">C9</text>
<text x="97" y="15.8">C10</text>
<text x="114.8" y="15.8">C11</text>
<text x="135.1" y="17.1">LED1</text>
<text x="170.7" y="17.1">LED2</text>
<text x="48.8" y="20.9">MH3</text>
<text x="220" y="18.3">+3V3</text>
<text x="60.2" y="28.5">MH4</text>
<text x="71.6" y="26">GND</text>
<text x="90.7" y="26">GND</text>
<text x="108.4" y="26">GND</text>
<text x="189.7" y="28.5">GND</text>
<text x="13.2" y="31">GND</text>
<text x="147.8" y="31">GND</text>
<text x="183.4" y="31">GND</text>
<text x="220.2" y="31">C7</text>
<text x="234.2" y="32.3">C8</text>
<text x="24.6" y="39.9">GND</text>
<text x="81.6" y="39.9">+3V3</text>
<text x="131.3" y="36.1">U1</text>
<text x="196.1" y="41.2">C12</text>
<text x="274.6" y="39.9">+3V3</text>
<text x="36" y="47.5">GND</text>
<text x="107.2" y="42.5">L1</text>
<text x="213.8" y="43.7">GND</text>
<text x="279.9" y="47.5">R1</text>
<text x="88.1" y="50.1">C4</text>
<text x="98.3" y="50.1">C3</text>
<text x="108.5" y="50.1">C2</text>
<text x="121.2" y="50.1">C1</text>
<text x="196.1" y="51.4">C13</text>
<text x="238" y="53.9">SW1</text>
<text x="279.9" y="53.9">SW2</text>
<text x="24.2" y="55.8" transform="rotate(-90 24.2 55.8)">+3V3</text>
<text x="47.5" y="55.2">GND</text>
<text x="17" y="62.8">GND</text>
<text x="81.8" y="64.1">GND</text>
<text x="91.9" y="64.1">GND</text>
<text x="102.1" y="64.1">GND</text>
<text x="114.8" y="64.1">GND</text>
<text x="189.7" y="64.1">GND</text>
<text x="259.4" y="69.1">+3V3</text>
<text x="184.2" y="73.6" transform="rotate(-90 184.2 73.6)">+3V3</text>
<text x="207.5" y="75.5">X1</text>
<text x="232.9" y="74.2">GND</text>
<text x="264.7" y="76.8">R2</text>
<text x="274.8" y="74.2">GND</text>
<text x="58.9" y="78">C18</text>
<text x="90.7" y="79.3">R11</text>
<text x="113.4" y="83.1">+3V3</text>
<text x="183.4" y="79.3">C6</text>
<text x="199.4" y="81.1" transform="rotate(-90 199.4 81.1)">GND</text>
<text x="264.7" y="83.1">SW3</text>
<text x="69.1" y="85.6">GND</text>
<text x="85.4" y="89.5">+3V3</text>
<text x="52.6" y="90.7">GND</text>
<text x="119.9" y="93.3">C5</text>
<text x="177" y="92">GND</text>
<text x="217.7" y="90.7">GND</text>
<text x="60.2" y="97.1">SW4</text>
<text x="243.1" y="107.2">C14</text>
<text x="252" y="106">C15</text>
<text x="259.6" y="103.4">GND</text>
<text x="51.5" y="118.7">VBUS_FILT</text>
<text x="63.2" y="117.4">+5V</text>
<text x="67.9" y="118.7">+5V_EXT</text>
<text x="147.8" y="119.9">GND</text>
<text x="236.7" y="119.9">GND</text>
<text x="245.6" y="118.7">GND</text>
<text x="61.5" y="125">H1+5V_EXT</text>
<text x="136.4" y="121.2">TV1</text>
<text x="198.6" y="122.5">X3</text>
<text x="23.4" y="127.6">USBC1</text>
<text x="66.5" y="137.7">GND</text>
<text x="126.2" y="137.7">+5V_USB</text>
<text x="196.1" y="132.6">C17</text>
<text x="212.6" y="132.6">C16</text>
<text x="225.3" y="133.9">U3</text>
<text x="8.1" y="141.5">GND</text>
<text x="51.3" y="142.8">+5V_USB</text>
<text x="163" y="147.9">GND</text>
<text x="189.7" y="145.3">GND</text>
<text x="199.7" y="144.1">+3V3</text>
<text x="206.2" y="145.3">GND</text>
<text x="295" y="149.1">+3V3</text>
<text x="298.5" y="147.1" transform="rotate(-90 298.5 147.1)">GND</text>
<text x="89.4" y="154.2">GND</text>
<text x="206.2" y="153">C24</text>
<text x="217.2" y="154.7" transform="rotate(-90 217.2 154.7)">GND</text>
<text x="217.2" y="152.2" transform="rotate(-90 217.2 152.2)">GND</text>
<text x="51.3" y="161.8">GND</text>
<text x="94.5" y="156.8">U2</text>
<text x="111.8" y="157.3" transform="rotate(-90 111.8 157.3)">GND</text>
<text x="119.7" y="156.8">+3V3</text>
<text x="121.2" y="159.3">C26</text>
<text x="283.7" y="156.8">C22</text>
<text x="300.2" y="156.8">C23</text>
<text x="199.9" y="163.1">GND</text>
<text x="42.4" y="172">GND</text>
<text x="76.9" y="173.3">VBUS_FILT</text>
<text x="94.5" y="168.2">C25</text>
<text x="288.8" y="169.5">GND</text>
<text x="65.3" y="177.1">L2</text>
<text x="89.9" y="177.1">+5V</text>
<text x="97" y="178.4">GND</text>
<text x="62.7" y="183.4">C19</text>
<text x="83.1" y="183.4">C20</text>
<text x="66.5" y="199.9">GND</text>
</g>
<g font-size="2.3" fill="#a00000">
<text x="24.4" y="7.4">3.2mm</text>
<text x="35.8" y="15">3.2mm</text>
<text x="47.2" y="22.7">3.2mm</text>
<text x="58.7" y="30.3">3.2mm</text>
</g>
<g font-size="2.3" fill="#00f">
<text x="151.7" y="10.7">IO1</text>
<text x="78" y="18.3">10uF</text>
<text x="97" y="18.3">10uF</text>
<text x="114.8" y="18.3">10uF</text>
<text x="135.1" y="19.6">KT-0603R</text>
<text x="152.9" y="20.9">470</text>
<text x="170.7" y="19.6">KT-0603R</text>
<text x="188.5" y="20.9">470</text>
<text x="220.2" y="33.6">1uF</text>
<text x="234.2" y="34.8">10nF</text>
<text x="107.2" y="47.5">10nH</text>
<text x="182.1" y="47.5">0</text>
<text x="188.5" y="42.5">VDD_CPU</text>
<text x="196.1" y="43.7">12pF</text>
<text x="31" y="48.8">RXD2</text>
<text x="31" y="51.4">TXD2</text>
<text x="88.1" y="52.6">10uF</text>
<text x="98.3" y="52.6">1uF</text>
<text x="108.5" y="52.6">100nF</text>
<text x="113.6" y="52.6">IO1</text>
<text x="113.6" y="50.1">IO0</text>
<text x="121.2" y="52.6">100nF</text>
<text x="183.4" y="52.6">IO45</text>
<text x="196.1" y="53.9">12pF</text>
<text x="212.6" y="51.4">CRYSTAL_1</text>
<text x="212.6" y="53.9">CRYSTAL_3</text>
<text x="246.9" y="50.1">EN</text>
<text x="279.9" y="50.1">10k</text>
<text x="183.4" y="55.2">RXD2</text>
<text x="213.4" y="54.3" transform="rotate(-90 213.4 54.3)">IO45</text>
<text x="257.1" y="56.4">IO0</text>
<text x="11.9" y="60.2">PZ254V-11-04P</text>
<text x="198.6" y="65.3">VDD_CPU</text>
<text x="206.2" y="65.3">470</text>
<text x="207.1" y="60.3" transform="rotate(-90 207.1 60.3)">VDD_CPU</text>
<text x="229.1" y="62.8">TXD2</text>
<text x="238" y="66.6">TS-1187A-B-A-B</text>
<text x="279.9" y="66.6">TS-1187A-B-A-B</text>
<text x="73.5" y="72.9">EN</text>
<text x="106.4" y="75.5">FSPI_CS0</text>
<text x="58.9" y="80.6">100nF</text>
<text x="90.7" y="81.8">10k</text>
<text x="106.4" y="80.6">FSPI_CLK</text>
<text x="109.1" y="83.1">FSPI_Q</text>
<text x="109.3" y="78">FSPI_D</text>
<text x="183.4" y="81.8">100nF</text>
<text x="231.6" y="79.3">CRYSTAL_3</text>
<text x="264.7" y="79.3">10k</text>
<text x="112.3" y="85.6">IO14</text>
<text x="180.3" y="84.4">CRYSTAL_1</text>
<text x="207.5" y="88.2">40MHz</text>
<text x="240.6" y="85.6">IO14</text>
<text x="107.3" y="93.3">XTAL32N</text>
<text x="107.5" y="90.7">XTAL32P</text>
<text x="119.9" y="95.8">100nF</text>
<text x="264.7" y="95.8">TS-1187A-B-A-B</text>
<text x="108" y="100.9">USB_DN</text>
<text x="108.1" y="103.4">USB_DP</text>
<text x="214.1" y="102.2">VDD_SPI</text>
<text x="185.9" y="108.5">VDD_SPI</text>
<text x="243.1" y="109.8">1uF</text>
<text x="252" y="108.5">100nF</text>
<text x="60.2" y="116.1">MINI MSK12CO2</text>
<text x="131.3" y="116.1">ESP32-S3FN8</text>
<text x="111.4" y="131.4">USB_D-</text>
<text x="170.8" y="126.3">XTAL32N</text>
<text x="175.8" y="131.4">USB_DN</text>
<text x="198.6" y="130.1">32.768kHz</text>
<text x="220.2" y="126.3">XTAL32P</text>
<text x="61.5" y="135.2">PZ254V-11-02P</text>
<text x="196.1" y="135.2">12pF</text>
<text x="203.1" y="137.7">FSPI_Q</text>
<text x="212.6" y="135.2">12pF</text>
<text x="302.8" y="137.7">FSPI_D</text>
<text x="302.8" y="140.3">FSPI_CLK</text>
<text x="302.8" y="142.8">FSPI_CS0</text>
<text x="13.2" y="150.4">5.1k</text>
<text x="56.4" y="153">33</text>
<text x="56.4" y="155.5">33</text>
<text x="76.7" y="150.4">USB_D-</text>
<text x="76.7" y="153">USB_D+</text>
<text x="110.8" y="151.7">USB_D+</text>
<text x="175.8" y="151.7">USB_DP</text>
<text x="206.2" y="155.5">10nF</text>
<text x="46.2" y="158">5.1k</text>
<text x="121.2" y="161.8">10uF</text>
<text x="136.4" y="160.6">SRV05-4-P-T7</text>
<text x="225.3" y="156.8">ICM-42688-P</text>
<text x="282.4" y="159.3">100nF</text>
<text x="300.2" y="159.3">2.2uF</text>
<text x="94.5" y="169.5">AMS1117-3.3</text>
<text x="23.4" y="175.8">TYPE-C-31-M-12</text>
<text x="94.5" y="175.8">10uF</text>
<text x="62.7" y="186">100nF</text>
<text x="65.3" y="182.2">2.2nH</text>
<text x="83.1" y="186">100nF</text>
</g>
<g font-size="2.3">
<text x="16.6" y="15.5" transform="rotate(-90 16.6 15.5)">Pad</text>
<text x="15.3" y="20.1" transform="rotate(-90 15.3 20.1)">1</text>
<text x="28" y="23.1" transform="rotate(-90 28 23.1)">Pad</text>
<text x="26.7" y="27.7" transform="rotate(-90 26.7 27.7)">1</text>
<text x="38.1" y="35.3" transform="rotate(-90 38.1 35.3)">1</text>
<text x="39.4" y="30.7" transform="rotate(-90 39.4 30.7)">Pad</text>
<text x="50.8" y="38.4" transform="rotate(-90 50.8 38.4)">Pad</text>
<text x="129.9" y="38.9">1</text>
<text x="129.9" y="41.4">2</text>
<text x="132.3" y="40.2">LNA_IN</text>
<text x="162.1" y="40.2">VDDA</text>
<text x="169.5" y="41.4">55</text>
<text x="169.5" y="38.9">56</text>
<text x="17.1" y="47.8">4</text>
<text x="49.6" y="42.9" transform="rotate(-90 49.6 42.9)">1</text>
<text x="129.9" y="44">3</text>
<text x="129.9" y="46.5">4</text>
<text x="132.3" y="42.7">VDD3P3</text>
<text x="132.3" y="45.2">VDD3P3</text>
<text x="132.3" y="47.8">CHIP_PU</text>
<text x="159.8" y="47.8">XTAL_N</text>
<text x="159.9" y="45.2">XTAL_P</text>
<text x="162.1" y="42.7">VDDA</text>
<text x="169.5" y="46.5">53</text>
<text x="169.5" y="44">54</text>
<text x="14.8" y="51.6">3</text>
<text x="14.8" y="49">4</text>
<text x="17.1" y="52.9">2</text>
<text x="17.1" y="50.3">3</text>
<text x="129.9" y="49">5</text>
<text x="129.9" y="51.6">6</text>
<text x="132.3" y="50.3">GPIO0</text>
<text x="132.3" y="52.9">GPIO1</text>
<text x="160.1" y="52.9">GPIO45</text>
<text x="160.1" y="50.3">GPIO46</text>
<text x="169.5" y="51.6">51</text>
<text x="169.5" y="49">52</text>
<text x="14.8" y="56.7">1</text>
<text x="14.8" y="54.1">2</text>
<text x="17.1" y="55.4">1</text>
<text x="129.9" y="54.1">7</text>
<text x="129.9" y="56.7">8</text>
<text x="129.9" y="59.2">9</text>
<text x="132.3" y="55.4">GPIO2</text>
<text x="132.3" y="57.9">GPIO3</text>
<text x="160.7" y="55.4">U0RXD</text>
<text x="160.9" y="57.9">U0TXD</text>
<text x="169.5" y="59.2">48</text>
<text x="169.5" y="56.7">49</text>
<text x="169.5" y="54.1">50</text>
<text x="236.7" y="55.4">1</text>
<text x="243.1" y="55.4">2</text>
<text x="278.6" y="55.4">1</text>
<text x="285" y="55.4">2</text>
<text x="128.6" y="61.7">10</text>
<text x="128.6" y="64.3">11</text>
<text x="132.3" y="60.5">GPIO4</text>
<text x="132.3" y="63">GPIO5</text>
<text x="132.3" y="65.6">GPIO6</text>
<text x="153.3" y="65.6">VDD3P3_CPU</text>
<text x="161.7" y="60.5">MTMS</text>
<text x="162.8" y="63">MTDI</text>
<text x="169.5" y="64.3">46</text>
<text x="169.5" y="61.7">47</text>
<text x="236.7" y="63">3</text>
<text x="243.1" y="63">4</text>
<text x="278.6" y="63">3</text>
<text x="285" y="63">4</text>
<text x="128.6" y="66.8">12</text>
<text x="128.6" y="69.4">13</text>
<text x="128.6" y="71.9">14</text>
<text x="132.3" y="68.1">GPIO7</text>
<text x="132.3" y="70.6">GPIO8</text>
<text x="161.7" y="68.1">MTDO</text>
<text x="161.9" y="70.6">MTCK</text>
<text x="169.5" y="71.9">43</text>
<text x="169.5" y="69.4">44</text>
<text x="169.5" y="66.8">45</text>
<text x="128.6" y="74.4">15</text>
<text x="128.6" y="77">16</text>
<text x="132.3" y="73.2">GPIO9</text>
<text x="132.3" y="75.7">GPIO10</text>
<text x="160.1" y="75.7">GPIO37</text>
<text x="160.1" y="73.2">GPIO38</text>
<text x="169.5" y="77">41</text>
<text x="169.5" y="74.4">42</text>
<text x="128.6" y="79.5">17</text>
<text x="128.6" y="82.1">18</text>
<text x="132.3" y="78.3">GPIO11</text>
<text x="132.3" y="80.8">GPIO12</text>
<text x="132.3" y="83.3">GPIO13</text>
<text x="160.1" y="83.3">GPIO34</text>
<text x="160.1" y="80.8">GPIO35</text>
<text x="160.1" y="78.3">GPIO36</text>
<text x="169.5" y="82.1">39</text>
<text x="169.5" y="79.5">40</text>
<text x="205.2" y="83.3">1</text>
<text x="205.2" y="78.3">4</text>
<text x="218.7" y="78.3">3</text>
<text x="218.7" y="83.3">2</text>
<text x="128.6" y="84.6">19</text>
<text x="128.6" y="87.1">20</text>
<text x="128.6" y="89.7">21</text>
<text x="132.3" y="85.9">GPIO14</text>
<text x="132.3" y="88.4">VDD3P3_RTC</text>
<text x="157.4" y="88.4">SPICLK_P</text>
<text x="160.1" y="85.9">GPIO33</text>
<text x="169.5" y="89.7">36</text>
<text x="169.5" y="87.1">37</text>
<text x="169.5" y="84.6">38</text>
<text x="263.4" y="84.6">1</text>
<text x="269.7" y="84.6">2</text>
<text x="128.6" y="92.2">22</text>
<text x="128.6" y="94.8">23</text>
<text x="132.3" y="91">XTAL_32K_P</text>
<text x="132.3" y="93.5">XTAL_32K_N</text>
<text x="157.3" y="91">SPICLK_N</text>
<text x="163.1" y="93.5">SPID</text>
<text x="169.5" y="94.8">34</text>
<text x="169.5" y="92.2">35</text>
<text x="263.4" y="92.2">3</text>
<text x="269.7" y="92.2">4</text>
<text x="128.6" y="97.3">24</text>
<text x="128.6" y="99.8">25</text>
<text x="132.3" y="96">GPIO17</text>
<text x="132.3" y="98.6">GPIO18</text>
<text x="132.3" y="101.1">GPIO19</text>
<text x="160.3" y="101.1">SPICS0</text>
<text x="160.3" y="98.6">SPICLK</text>
<text x="163" y="96">SPIQ</text>
<text x="169.5" y="99.8">32</text>
<text x="169.5" y="97.3">33</text>
<text x="58.9" y="102.4">5</text>
<text x="70.4" y="102.4">4</text>
<text x="128.6" y="102.4">26</text>
<text x="128.6" y="104.9">27</text>
<text x="128.6" y="107.5">28</text>
<text x="132.3" y="103.7">GPIO20</text>
<text x="132.3" y="106.2">GPIO21</text>
<text x="161" y="103.7">SPIWP</text>
<text x="161.4" y="106.2">SPIHD</text>
<text x="169.5" y="107.5">29</text>
<text x="169.5" y="104.9">30</text>
<text x="169.5" y="102.4">31</text>
<text x="62" y="109.8" transform="rotate(-90 62 109.8)">3</text>
<text x="64.6" y="109.8" transform="rotate(-90 64.6 109.8)">2</text>
<text x="67.1" y="109.8" transform="rotate(-90 67.1 109.8)">1</text>
<text x="132.3" y="108.7">SPICS1</text>
<text x="149.7" y="113.3" transform="rotate(-90 149.7 113.3)">57</text>
<text x="150.7" y="110.2" transform="rotate(-90 150.7 110.2)">EP</text>
<text x="158.6" y="108.7">VDD_SPI</text>
<text x="64.3" y="131.6">1</text>
<text x="64.3" y="129.1">2</text>
<text x="66.7" y="130.3">1</text>
<text x="66.7" y="127.8">2</text>
<text x="133.8" y="130.3">4</text>
<text x="160.5" y="130.3">3</text>
<text x="20.4" y="136.7">B1</text>
<text x="24.3" y="137.9">GND</text>
<text x="30.3" y="133.6" transform="rotate(-90 30.3 133.6)">0</text>
<text x="32.8" y="133.6" transform="rotate(-90 32.8 133.6)">1</text>
<text x="35.1" y="137.9">GND</text>
<text x="41.3" y="136.7">A12</text>
<text x="223.9" y="136.7">1</text>
<text x="226.2" y="137.9">AP_SDO/AP_AD0</text>
<text x="259.2" y="137.9">AP_SDA/AP_SDIO/AP_SDI</text>
<text x="288.9" y="136.7">14</text>
<text x="31.3" y="138.6" transform="rotate(-90 31.3 138.6)">SH</text>
<text x="33.8" y="138.6" transform="rotate(-90 33.8 138.6)">SH</text>
<text x="133.8" y="140.5">5</text>
<text x="160.5" y="140.5">2</text>
<text x="223.9" y="139.2">2</text>
<text x="223.9" y="141.8">3</text>
<text x="226.2" y="140.5">RESV</text>
<text x="226.2" y="143">RESV</text>
<text x="268" y="140.5">AP_SCL/AP_SCLK</text>
<text x="280.3" y="143">AP_CS</text>
<text x="288.9" y="141.8">12</text>
<text x="288.9" y="139.2">13</text>
<text x="20.4" y="144.3">B4</text>
<text x="20.4" y="146.8">B5</text>
<text x="20.4" y="149.4">B6</text>
<text x="24.3" y="145.6">VBUS</text>
<text x="24.3" y="148.1">CC2</text>
<text x="33.9" y="145.6">VBUS</text>
<text x="34.2" y="148.1">SBU1</text>
<text x="41.3" y="149.4">A7</text>
<text x="41.3" y="146.8">A8</text>
<text x="41.3" y="144.3">A9 GND</text>
<text x="223.9" y="144.3">4</text>
<text x="223.9" y="146.8">5</text>
<text x="223.9" y="149.4">6</text>
<text x="226.2" y="145.6">INT1/INT</text>
<text x="226.2" y="148.1">VDDIO</text>
<text x="281.6" y="148.1">RESV</text>
<text x="281.6" y="145.6">RESV</text>
<text x="288.9" y="149.4">9</text>
<text x="288.9" y="146.8">10</text>
<text x="288.9" y="144.3">11</text>
<text x="20.4" y="151.9">B7</text>
<text x="20.4" y="154.5">B8</text>
<text x="24.3" y="150.6">DP2</text>
<text x="24.3" y="153.2">DN2</text>
<text x="24.3" y="155.7">SBU2</text>
<text x="35.6" y="155.7">CC1</text>
<text x="35.6" y="150.6">DN1</text>
<text x="35.7" y="153.2">DP1</text>
<text x="41.3" y="154.5">A5</text>
<text x="41.3" y="151.9">A6</text>
<text x="133.8" y="150.6">6</text>
<text x="160.5" y="150.6">1</text>
<text x="223.9" y="151.9">7</text>
<text x="226.2" y="150.6">GND</text>
<text x="226.2" y="153.2">RESV</text>
<text x="266.9" y="150.6">INT2/FSYNC/CLKIN</text>
<text x="283" y="153.2">VDD</text>
<text x="288.9" y="151.9">8</text>
<text x="20.4" y="157">B9</text>
<text x="24.3" y="158.3">VBUS</text>
<text x="33.9" y="158.3">VBUS</text>
<text x="41.3" y="157">A4</text>
<text x="93.1" y="159.5">1</text>
<text x="95.4" y="160.8">GND</text>
<text x="19.1" y="164.6">B12</text>
<text x="24.3" y="165.9">GND</text>
<text x="31.3" y="167.4" transform="rotate(-90 31.3 167.4)">SH</text>
<text x="33.8" y="167.4" transform="rotate(-90 33.8 167.4)">SH</text>
<text x="35.1" y="165.9">GND</text>
<text x="41.3" y="164.6">A1</text>
<text x="93.1" y="162.1">2</text>
<text x="93.1" y="164.6">3</text>
<text x="95.4" y="163.3">VOUT</text>
<text x="95.4" y="165.9">VIN</text>
<text x="104.9" y="163.3">VOUT</text>
<text x="112.4" y="162.1">4</text>
<text x="30.3" y="170.4" transform="rotate(-90 30.3 170.4)">3</text>
<text x="32.8" y="170.4" transform="rotate(-90 32.8 170.4)">2</text>
</g>
<g font-size="1.6" fill="#000080">
<text x="152.9" y="18.5">R3</text>
<text x="188.5" y="18.5">R4</text>
<text x="11.9" y="45.2">H7</text>
<text x="182.1" y="42.6">R10</text>
<text x="206.2" y="60.4">R16</text>
<text x="13.2" y="145.5">R14</text>
<text x="56.4" y="148">R12</text>
<text x="46.2" y="153.1">R15</text>
<text x="56.4" y="150.6">R13</text>
</g>
</svg>
